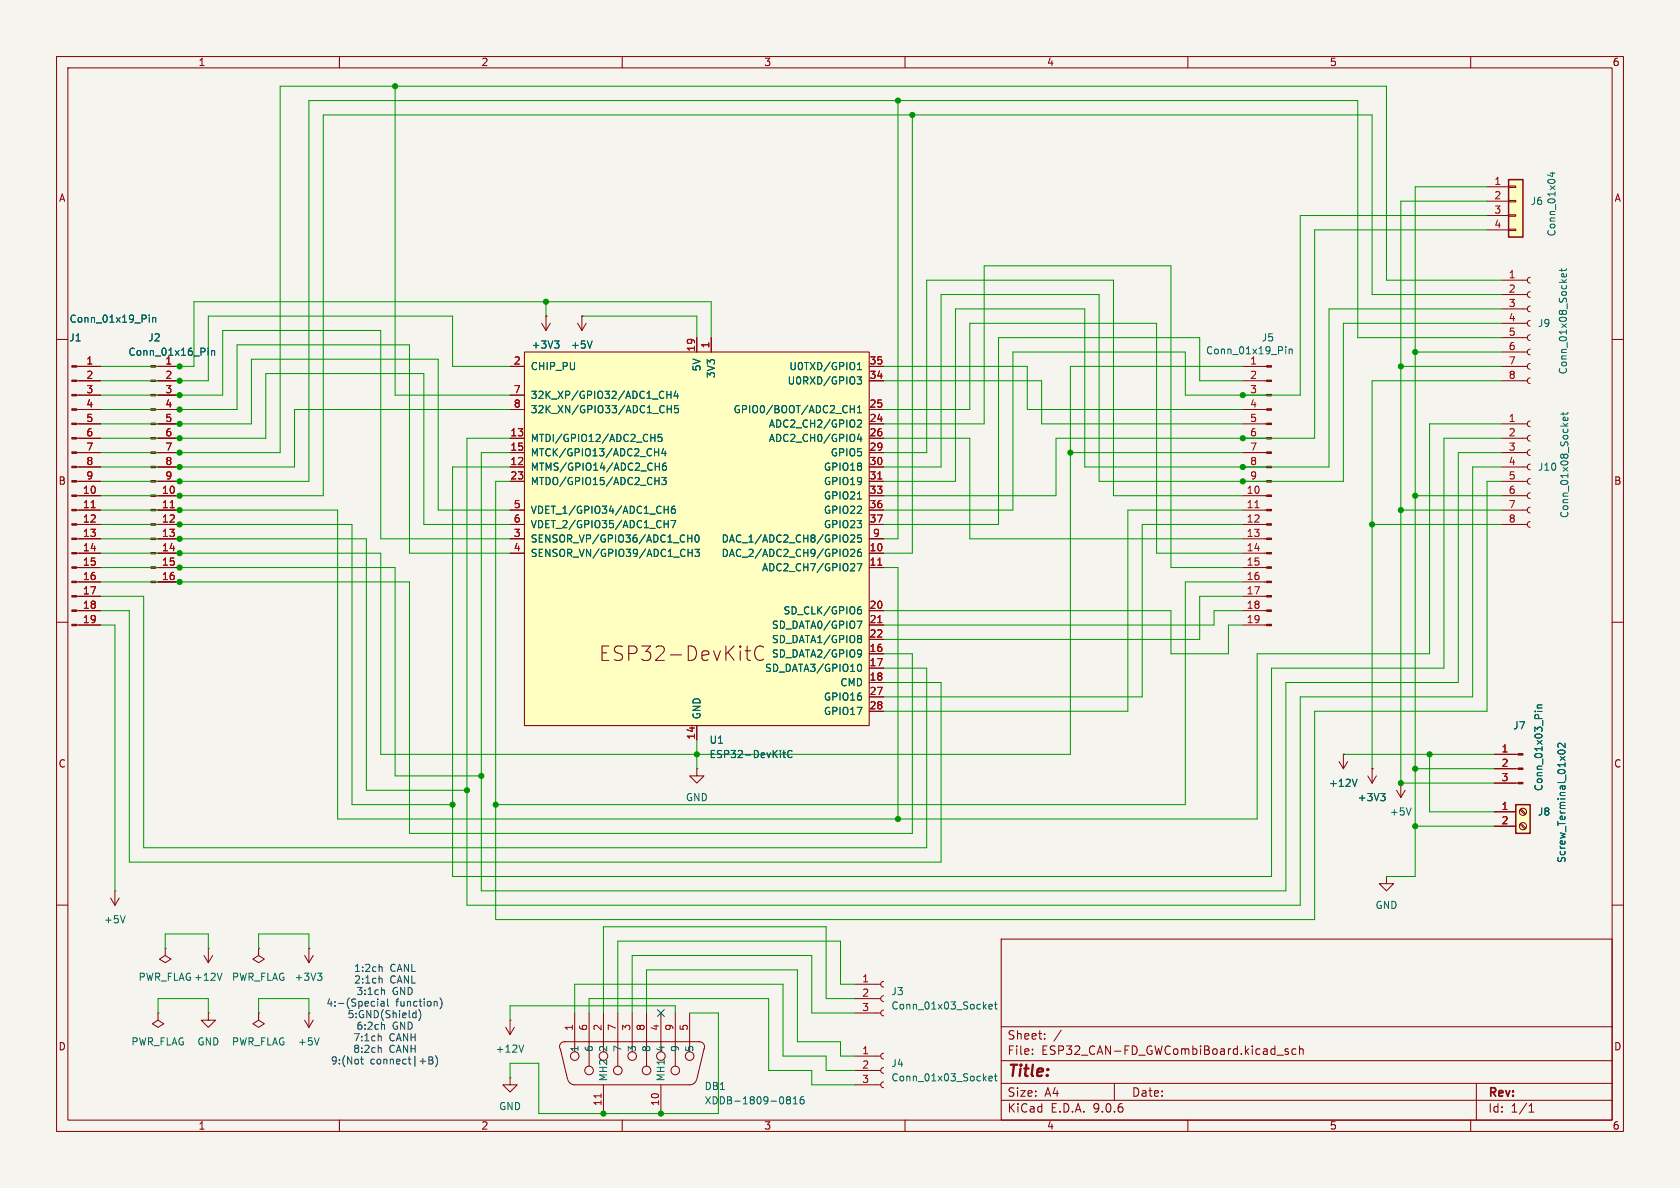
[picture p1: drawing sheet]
<svg xmlns="http://www.w3.org/2000/svg" width="297mm" height="210mm" viewBox="0 0 297 210" stroke-linecap="round" stroke-linejoin="round" font-family="sans-serif">
<path d="M0 0h297v210h-297z" fill="#f5f4ef" stroke="#f5f4ef" stroke-width=".18"/>
<g fill="none" stroke="#840000" stroke-width=".18">
<path d="M10 10h277v190h-277zM12 12h273v186h-273zM60 10v2M110 10v2M160 10v2M210 10v2M260 10v2M10 60h2M285 60h2M10 110h2M285 110h2M246.9 139.7l.7 1.3"/>
<path d="M247.6 138.4h.1M247.6 138.4v2.6M248.4 139.7l-.8 1.3M10 160h2M177 166h108v32h-108zM285 160h2M60 198v2M110 198v2M160 198v2M177 194.5h108M177 191.5h108M177 187.5h108"/>
<path d="M177 181.5h108M182.5 186.3v.1M182.5 185.5v.1M184.7 183.6v.1M184.7 182.8v.1M187.6 182.1l-1.3 2M197 191.5v3M210 198v2M225.7 186.5h1.2M227.7 185.5l-.3-.1-.2 .2v.2l.5 .2v.3h-.5M229.1 185.5l-.4-.1-.3 .3v.4l.1 .2h.6M229.7 185.5l.3-.1 .3 .1 .1 .9"/>
<path d="M229.7 184.9v1.5M260 198v2M261 191.5v6.5M270.3 196.6h.9M270.3 195.5l.4-.4v1.5"/>
</g>
<path d="M249.5 142.8l-.5 1.3" fill="none" stroke="#006464" stroke-width=".18"/>
<path d="M92.7 62.2h61v66.1h-61z" fill="#ffffc2"/>
<g fill="none" stroke="#840000" stroke-width=".18">
<path d="M123.2 59.7v2.5M125.7 59.7v2.5M90.2 64.8h2.5M90.2 69.9h2.5M90.2 72.4h2.5M90.2 77.5h2.5M92.7 62.2h61v66.1h-61zM153.7 64.8h2.5M153.7 72.4h2.5M153.7 77.5h2.5M153.7 67.3h2.5M153.7 74.9h2.5"/>
<path d="M90.2 80h2.5M90.2 82.6h2.5M90.2 85.1h2.5M90.2 90.2h2.5M90.2 92.7h2.5M90.2 95.3h2.5M90.2 97.8h2.5M153.7 80h2.5M153.7 82.6h2.5M153.7 85.1h2.5M153.7 90.2h2.5M153.7 92.7h2.5"/>
<path d="M153.7 95.3h2.5M153.7 97.8h2.5M153.7 87.6h2.5M131.7 115h1M132.1 116.4l.1 .2 .5 .1M135 114.4a.95 .95 0 0 0-1.1-.1 .95 .95 0 0 0-.5 1 1.08 1.08 0 0 0 .3 1.1 1.08 1.08 0 0 0 1.2 .2l.1-.1M153.7 100.3h2.5M153.7 108h2.5M153.7 110.5h2.5M153.7 113h2.5M153.7 115.6h2.5M153.7 118.1h2.5"/>
<path d="M123.2 128.3v2.5M153.7 120.7h2.5M153.7 123.2h2.5M153.7 125.7h2.5M264.2 133.4h4.2M264.2 135.9h4.2M264.2 138.4h4.2M53.8 168.9l.8 1.3M54.6 179.1h.1M54.6 167.6h.1M54.6 167.6v2.6M54.6 179.1v2.5"/>
<path d="M55.4 168.9l-.8 1.3M53.8 180.3l.8 1.3M55.4 180.3l-.8 1.3M90.2 190.5v1.3h1.2l-1.2 1.2-1.3-1.2h1.3M90.2 190.5h.1"/>
</g>
<g fill="none" stroke="#006464" stroke-width=".18">
<path d="M115.1 77.4h.7M115.7 79.9h.7M115.8 76.8v1.2M116.4 79.3v1.3M117 76.8h-.6l-.1 .6 .2-.1h.4l.1 .2v.4l-.2 .1-.5-.1M117.3 79.3l-.3 .9h.8M117.6 79.7v.9M117.9 69.2v1.2M117.9 69.8h.7M118 71.7v1.3M118 72.3h.7M118.6 69.2v1.2"/>
<path d="M118.7 71.7v1.3M119.5 69.1l-.3 .9h.8M119.8 69.6v.8M119.9 71.7h-.6l-.1 .6 .2-.1h.4l.2 .2-.1 .4-.2 .2-.5-.2M150.3 72.3h.7M151 71.7v1.3M151.5 66.6h.8l-.4 .5 .4 .1v.6l-.2 .1-.5-.1M151.6 73h.7M151.6 65.3h.7M151.6 64.4l.3-.3v1.2M151.6 72.1l.3-.4v1.3M151.6 74.4l.5-.2 .2 .4-.8 .9h.8"/>
<path d="M151.9 76.7l-.3 .9h.8M152.2 77.2v.8M115.8 85h.7M115.8 82.5h.8M116.5 84.4v1.3M116.6 81.9v1.2M117 84.4h.8l-.4 .5 .3 .1v.5l-.2 .2-.5-.2M117.4 90.1h.7M117.4 92.6h.7M117.7 81.9h-.3a.86 .86 0 0 0 0 1.2l.4-.1v-.4l-.2-.3-.4 .1-.1 .2M118.1 89.5v1.2M118.1 92v1.3"/>
<path d="M118.6 92h.9l-.6 1.3M119.3 89.5h-.4a.86 .86 0 0 0 0 1.2l.4-.1 .1-.4-.2-.2h-.3l-.2 .2M121.6 95.2h.7M121.6 97.7h.8M122.3 94.6v1.2M122.4 97.1v1.3M122.9 97.1h.7l-.4 .5 .4 .1v.5l-.2 .2-.5-.2M123 94.6h.2a.68 .68 0 0 1 .4 .6 .68 .68 0 0 1-.4 .6 .84 .84 0 0 1-.2-1.2zM150.4 94.7l.5-.1 .2 .3-.8 .9h.8M150.4 97.2l.5-.1 .2 .4-.8 .9h.8M151.5 99.6h.9l-.6 1.3M151.6 88.2h.7"/>
<path d="M152.2 97.1l-.4 .1a.86 .86 0 0 0 0 1.2l.5-.2v-.4l-.2-.2h-.4l-.1 .2M152.3 94.6h-.7v.6l.2-.2 .4 .1 .1 .2v.4l-.2 .1-.5-.1M151.5 109.8h.9l-.6 1.3M151.7 107.8l.4-.1 .2 .3-.1 .5h-.5M151.7 117.5l.2-.1a.68 .68 0 0 1 .4 .7 .68 .68 0 0 1-.4 .6l-.2-.1M151.8 112.3h.3l.2 .3-.2 .3M151.8 114.9l.5 .1a.84 .84 0 0 1-.4 1.1M151.8 112.9h.3M152.1 112.9l.2 .2v.3l-.1 .1-.4 .1M152.2 107.3h-.4l-.2 .3M152.3 115.4l-.2 .3h-.3M138.4 133.1h.5"/>
<path d="M138.6 132.7v1l.3 .2M140 132.8a.6 .6 0 0 0-.8 .4 .6 .6 0 0 0 .6 .7l.2-.1M271.3 125.8h.2M271.8 125.8h.8M271.8 125.2h.8M272.6 124.6l-.8 .1v.3l.1 .2M56.1 172h.8l-.4 .5M56.7 172.5l.2 .3v.3l-.2 .2M56.4 183.5l-.4 1.2"/>
</g>
<path d="M155.2 84.7h.7M155.2 99.9h.7M155.2 110.1h.7" fill="none" stroke="#a90000" stroke-width=".18"/>
<g fill="#840000" stroke="#840000" stroke-width=".18">
<path d="M268.4 133.2h.8v.3h-.8z"/>
<path d="M268.4 135.8h.8v.2h-.8z"/>
<path d="M268.4 138.3h.8v.3h-.8z"/>
</g>
<path d="M268 142.2h2.5v5.1h-2.5z" fill="#ffffc2"/>
<path d="M268 142.2h2.5v5.1h-2.5z" fill="none" stroke="#840000" stroke-width=".25"/>
<g fill="none" stroke="#840000" stroke-width=".18">
<path d="M95.8 57.2l.7 1.2M96.5 55.9h.1M96.5 55.9v2.5M97.3 57.2l-.8 1.2M102.1 57.2l.8 1.2M102.9 55.9h.1M102.9 55.9v2.5M103.6 57.2l-.7 1.2M13.6 64.8h4.2M13.6 67.3h4.2M13.6 69.9h4.2M13.6 72.4h4.2"/>
<path d="M13.6 74.9h4.2M13.6 77.5h4.2M27.5 64.8h4.2M27.5 67.3h4.2M27.5 69.9h4.2M27.5 72.4h4.2M27.5 74.9h4.2M27.5 77.5h4.2M219.7 64.8h4.2M219.7 67.3h4.2M219.7 69.9h4.2M219.7 72.4h4.2"/>
<path d="M219.7 74.9h4.2M219.7 77.5h4.2M13.6 80h4.2M13.6 82.6h4.2M13.6 85.1h4.2M13.6 87.6h4.2M13.6 90.2h4.2M13.6 92.7h4.2M13.6 95.3h4.2M13.6 97.8h4.2M27.5 80h4.2M27.5 82.6h4.2"/>
<path d="M27.5 85.1h4.2M27.5 87.6h4.2M27.5 90.2h4.2M27.5 92.7h4.2M27.5 95.3h4.2M27.5 97.8h4.2M219.7 80h4.2M219.7 82.6h4.2M219.7 85.1h4.2M219.7 87.6h4.2M219.7 90.2h4.2M219.7 92.7h4.2"/>
<path d="M219.7 95.3h4.2M219.7 97.8h4.2M13.6 100.3h4.2M13.6 102.9h4.2M13.6 105.4h4.2M13.6 108h4.2M13.6 110.5h4.2M27.5 100.3h4.2M27.5 102.9h4.2M219.7 100.3h4.2M219.7 102.9h4.2M219.7 105.4h4.2"/>
<path d="M219.7 108h4.2M219.7 110.5h4.2M123.2 135.9v1.3h1.3l-1.3 1.2-1.3-1.2h1.3M123.2 135.9h.1M236.7 134.6l.8 1.3M237.5 133.4h.1M237.5 133.4v2.5M238.3 134.6l-.8 1.3M241.8 137.2l.8 1.2M242.6 135.9h.1M242.6 135.9v2.5M243.3 137.2l-.7 1.2"/>
<path d="M19.6 158.8l.7 1.2M20.3 157.5h.1M20.3 157.5v2.5M21.1 158.8l-.8 1.2M245.1 154.9v1.3h1.3l-1.3 1.3-1.3-1.3h1.3M245.1 154.9h.1M264.2 143.5h3.8M264.2 146.1h3.8M268.7 143.2l.9 .8M268.7 145.7l.9 .9M268.9 143l.8 .8M268.9 145.5l.8 .9"/>
<path d="M27.9 179.1v1.2l-1 .7 1 .6 1.1-.6-1.1-.7M27.9 179.1h.1M29.2 167.6v1.3l-1 .6 1 .7 1-.7-1-.6M29.2 167.6h.1M36.1 168.9l.7 1.3M36.8 179.1v1.2h1.3l-1.3 1.3-1.2-1.3h1.2M36.8 179.1h.1M36.8 167.6h.1M36.8 167.6v2.6M37.6 168.9l-.8 1.3M45.7 179.1v1.2l-1 .7 1 .6 1-.6-1-.7M45.7 179.1h.1"/>
<path d="M45.7 167.6v1.3l-1 .6 1 .7 1-.7-1-.6M45.7 167.6h.1M101.6 179.1v6.8M104.1 179.1v9.4M106.7 179.1v6.8M109.2 179.1v9.4M111.8 179.1v6.8M114.3 179.1v9.4M116.8 179.1v6.8M119.4 179.1v9.4M121.9 179.1v6.8M151.1 174h4.6"/>
<path d="M151.1 176.5h4.6M151.1 179.1h4.6M156.2 173.5l-.3 .1-.2 .4 .2 .3 .3 .2M156.2 176l-.3 .2-.2 .3 .2 .4 .3 .1M156.2 178.6l-.3 .1-.2 .4 .2 .3 .3 .2M89.4 181.6l.8 1.3M90.2 180.3h.1M90.2 180.3v2.6M90.9 181.6l-.7 1.3M99.1 185.4l1.2 5.4M99.8 184.2h23.9M99.9 184.2a.86 .86 0 0 0-.9 .4 .86 .86 0 0 0 .1 .9"/>
<path d="M106.7 191.8v5.1M116.8 191.8v5.1M123.1 190.8a1.26 1.26 0 0 1-1.2 1h-20.4l-.7-.3-.4-.6M123.6 184.2a.9 .9 0 0 1 .8 .4 .9 .9 0 0 1 0 .9M124.5 185.4l-1.3 5.4M151.1 186.7h4.6M151.1 189.2h4.6M151.1 191.8h4.6M156.2 186.2l-.3 .1-.2 .4 .2 .3 .3 .2M156.2 188.7l-.3 .2-.2 .3 .2 .4 .3 .1M156.2 191.3l-.3 .1-.2 .4 .2 .3 .3 .2"/>
<circle cx="269.2" cy="146" r=".63"/>
<circle cx="269.2" cy="143.5" r=".63"/>
<circle cx="101.6" cy="186.7" r=".76"/>
<circle cx="104.1" cy="189.2" r=".76"/>
<circle cx="106.7" cy="186.7" r=".76"/>
<circle cx="109.2" cy="189.2" r=".76"/>
<circle cx="111.8" cy="186.7" r=".76"/>
<circle cx="114.3" cy="189.2" r=".76"/>
<circle cx="116.8" cy="186.7" r=".76"/>
<circle cx="119.4" cy="189.2" r=".76"/>
<circle cx="121.9" cy="186.7" r=".76"/>
</g>
<g fill="none" stroke="#006464" stroke-width=".18">
<path d="M26.4 55.7v.1M26.4 56.1v.9M27 56.1v.9M27 56.2l.2-.1 .3 .1v.8M36.8 61.5v.2M36.8 62v.8M37.4 62v.8M37.4 62.1l.2-.1h.3v.8M98 60.3h.8l-.4 .5M98.6 60.8l.2 .2v.3l-.2 .2M104.7 60.3l-.4 1.2M227.3 61.3v.1"/>
<path d="M227.3 61.7v.9M227.9 61.7v.9M227.9 61.8l.2-.1 .3 .1v.8M239.9 137.7l-.4 1.3M275.5 132.8a.75 .75 0 0 1 1.2 .2 .72 .72 0 0 1-1.3-.1zM276.7 131.4v.8l-.9-.8-.4 .2 .1 .5M244.1 140.3h.8l-.5 .5M244.6 140.8l.3 .2v.3l-.3 .2M22.1 161.9l-.4 1.2M39.2 172l-.4 1.3M174.8 178l.6-.2v-.2l-.4-.1-.2 .2 .1 .6h.5M175.8 177.5h.5"/>
<path d="M176 177.1v1.1l.3 .2M92.6 184.7l-.4 1.3M139.3 194.4l-.3-.2 .3-.3h.2l.3 .2-.3 .3M139.3 194.4l-.3 .3 .1 .3 .2 .1h.3l.2-.2v-.2l-.3-.3M139.3 194.4h.2M140.2 195.1h.8M140.2 194.2l.4-.3v1.2M142 193.9h-.3a.86 .86 0 0 0 0 1.2l.4-.1 .1-.4-.3-.2h-.3l-.2 .2M174.8 190.7l.6-.2v-.2l-.4-.1-.2 .2 .1 .6h.5M175.8 190.2h.5M176 189.8v1.1l.3 .2"/>
</g>
<path d="M16.1 89.8h.7M30.1 89.8h.7M221.9 89.8h.7M106.3 193.3v.8" fill="none" stroke="#a90000" stroke-width=".18"/>
<g fill="#840000" stroke="#840000" stroke-width=".18">
<path d="M26.7 64.6h.8v.3h-.8z"/>
<path d="M26.7 67.2h.8v.2h-.8z"/>
<path d="M26.7 69.7h.8v.3h-.8z"/>
<path d="M26.7 72.3h.8v.2h-.8z"/>
<path d="M26.7 74.8h.8v.3h-.8z"/>
<path d="M26.7 77.3h.8v.3h-.8z"/>
<path d="M26.7 79.9h.8v.2h-.8z"/>
<path d="M26.7 82.4h.8v.3h-.8z"/>
<path d="M26.7 85h.8v.2h-.8z"/>
<path d="M26.7 87.5h.8v.3h-.8z"/>
<path d="M26.7 90h.8v.3h-.8z"/>
<path d="M26.7 92.6h.8v.2h-.8z"/>
<path d="M26.7 95.1h.8v.3h-.8z"/>
<path d="M26.7 97.7h.8v.2h-.8z"/>
<path d="M26.7 100.2h.8v.3h-.8z"/>
<path d="M26.7 102.7h.8v.3h-.8z"/>
<path d="M12.7 64.6h.9v.3h-.9z"/>
<path d="M12.7 67.2h.9v.2h-.9z"/>
<path d="M12.7 69.7h.9v.3h-.9z"/>
<path d="M12.7 72.3h.9v.2h-.9z"/>
<path d="M12.7 74.8h.9v.3h-.9z"/>
<path d="M12.7 77.3h.9v.3h-.9z"/>
<path d="M12.7 79.9h.9v.2h-.9z"/>
<path d="M12.7 82.4h.9v.3h-.9z"/>
<path d="M12.7 85h.9v.2h-.9z"/>
<path d="M12.7 87.5h.9v.3h-.9z"/>
<path d="M12.7 90h.9v.3h-.9z"/>
<path d="M12.7 92.6h.9v.2h-.9z"/>
<path d="M12.7 95.1h.9v.3h-.9z"/>
<path d="M12.7 97.7h.9v.2h-.9z"/>
<path d="M12.7 100.2h.9v.3h-.9z"/>
<path d="M12.7 102.7h.9v.3h-.9z"/>
<path d="M12.7 105.3h.9v.2h-.9z"/>
<path d="M12.7 107.8h.9v.3h-.9z"/>
<path d="M12.7 110.4h.9v.2h-.9z"/>
<path d="M223.9 64.6h.9v.3h-.9z"/>
<path d="M223.9 67.2h.9v.2h-.9z"/>
<path d="M223.9 69.7h.9v.3h-.9z"/>
<path d="M223.9 72.3h.9v.2h-.9z"/>
<path d="M223.9 74.8h.9v.3h-.9z"/>
<path d="M223.9 77.3h.9v.3h-.9z"/>
<path d="M223.9 79.9h.9v.2h-.9z"/>
<path d="M223.9 82.4h.9v.3h-.9z"/>
<path d="M223.9 85h.9v.2h-.9z"/>
<path d="M223.9 87.5h.9v.3h-.9z"/>
<path d="M223.9 90h.9v.3h-.9z"/>
<path d="M223.9 92.6h.9v.2h-.9z"/>
<path d="M223.9 95.1h.9v.3h-.9z"/>
<path d="M223.9 97.7h.9v.2h-.9z"/>
<path d="M223.9 100.2h.9v.3h-.9z"/>
<path d="M223.9 102.7h.9v.3h-.9z"/>
<path d="M223.9 105.3h.9v.2h-.9z"/>
<path d="M223.9 107.8h.9v.3h-.9z"/>
<path d="M223.9 110.4h.9v.2h-.9z"/>
</g>
<path d="M266.7 31.8h2.5v10.1h-2.5z" fill="#ffffc2"/>
<path d="M266.7 31.8h2.5v10.1h-2.5z" fill="none" stroke="#840000" stroke-width=".25"/>
<g fill="none" stroke="#840000" stroke-width=".18">
<path d="M262.9 33h3.8M262.9 35.6h3.8M262.9 38.1h3.8M266.7 32.9h1.3v.2h-1.3zM266.7 35.4h1.3v.3h-1.3zM266.7 38h1.3v.2h-1.3zM96.5 55.9h.1M102.9 55.9h.1M123.2 59.7v2.5M125.7 59.7v2.5M262.9 40.6h3.8M265.4 49.5h4.6"/>
<path d="M265.4 52.1h4.6M265.4 54.6h4.6M265.4 57.2h4.6M265.4 59.7h4.6M266.7 40.5h1.3v.3h-1.3zM270.5 49l-.3 .2-.2 .3 .2 .4 .3 .1M270.5 51.6l-.3 .1-.2 .4 .2 .3 .3 .2M270.5 54.1l-.3 .2-.2 .3 .2 .4 .3 .1M270.5 56.6l-.3 .2-.2 .4 .2 .3 .3 .2M270.5 59.2l-.3 .1-.2 .4 .2 .3 .3 .2M14 64.8h3.8M14 67.3h3.8"/>
<path d="M14 74.9h3.8M14 77.5h3.8M14 69.9h3.8M14 72.4h3.8M27.9 64.8h3.8M27.9 67.3h3.8M27.9 74.9h3.8M27.9 77.5h3.8M27.9 69.9h3.8M27.9 72.4h3.8M90.2 64.8h2.5M90.2 77.5h2.5"/>
<path d="M90.2 69.9h2.5M90.2 72.4h2.5M153.7 64.8h2.5M153.7 67.3h2.5M153.7 74.9h2.5M153.7 77.5h2.5M153.7 72.4h2.5M265.4 62.2h4.6M265.4 64.8h4.6M265.4 67.3h4.6M265.4 74.9h4.6M265.4 77.5h4.6"/>
<path d="M270.5 61.7l-.3 .2-.2 .3 .2 .4 .3 .1M270.5 64.3l-.3 .1-.2 .4 .2 .3 .3 .2M270.5 66.8l-.3 .2-.2 .3 .2 .4 .3 .1M270.5 74.4l-.3 .2-.2 .3 .2 .4 .3 .1M270.5 77l-.3 .1-.2 .4 .2 .3 .3 .2M270.5 79.5l-.3 .2-.2 .3 .2 .4 .3 .1M14 80h3.8M14 82.6h3.8M14 85.1h3.8M14 87.6h3.8M14 90.2h3.8M14 92.7h3.8"/>
<path d="M14 95.3h3.8M14 97.8h3.8M27.9 80h3.8M27.9 82.6h3.8M27.9 85.1h3.8M27.9 87.6h3.8M27.9 90.2h3.8M27.9 92.7h3.8M27.9 95.3h3.8M27.9 97.8h3.8M90.2 80h2.5M90.2 82.6h2.5"/>
<path d="M90.2 85.1h2.5M90.2 90.2h2.5M90.2 92.7h2.5M90.2 95.3h2.5M90.2 97.8h2.5M153.7 80h2.5M153.7 82.6h2.5M153.7 85.1h2.5M153.7 87.6h2.5M153.7 90.2h2.5M153.7 92.7h2.5M153.7 95.3h2.5"/>
<path d="M153.7 97.8h2.5M265.4 80h4.6M265.4 82.6h4.6M265.4 85.1h4.6M265.4 87.6h4.6M265.4 90.2h4.6M265.4 92.7h4.6M270.5 82l-.3 .2-.2 .4 .2 .3 .3 .2M270.5 84.6l-.3 .1-.2 .4 .2 .3 .3 .2M270.5 87.1l-.3 .2-.2 .3 .2 .4 .3 .1M270.5 89.7l-.3 .1-.2 .4 .2 .3 .3 .2M270.5 92.2l-.3 .2-.2 .3 .2 .4 .3 .1"/>
<path d="M14 100.3h3.8M14 102.9h3.8M14 105.4h3.8M14 108h3.8M14 110.5h3.8M27.9 100.3h3.8M27.9 102.9h3.8M153.7 100.3h2.5M153.7 108h2.5M153.7 110.5h2.5M153.7 113h2.5M153.7 115.6h2.5"/>
<path d="M153.7 118.1h2.5M123.2 128.3v2.5M153.7 120.7h2.5M153.7 123.2h2.5M153.7 125.7h2.5M237.5 133.4h.1M242.6 135.9h.1M264.2 133.4h3.8M264.2 135.9h3.8M264.2 138.4h3.8M264.2 143.5h3.8M264.2 146.1h3.8"/>
</g>
<g fill="none" stroke="#006464" stroke-width=".18">
<path d="M274.1 30.6h.8M274.5 30.4v.8l-.9-.3M26.4 55.7v.1M26.4 56.1v.9M27 56.1v.9M27 56.2l.2-.1 .3 .1v.8M276.1 47.5v.5M276.9 48.4v.4l-.1 .1h-.7v-.5l.3-.1 .1 .6M276.9 47.5l-.1 .3h-1.1M36.8 61.5v.2M36.8 62v.8M37.4 62v.8"/>
<path d="M37.4 62.1l.2-.1h.3v.8M98 60.3h.8l-.4 .5M98.6 60.8l.2 .2v.3l-.2 .2M104.7 60.3l-.4 1.2M115.1 77.4h.7M115.7 79.9h.7M115.8 76.8v1.2M116.4 79.3v1.3M117 76.8h-.6l-.1 .6 .2-.1h.4l.1 .2v.4l-.2 .1-.5-.1M117.3 79.3l-.3 .9h.8M117.6 79.7v.9M117.9 69.2v1.2"/>
<path d="M117.9 69.8h.7M118 71.7v1.3M118 72.3h.7M118.6 69.2v1.2M118.7 71.7v1.3M119.5 69.1l-.3 .9h.8M119.8 69.6v.8M119.9 71.7h-.6l-.1 .6 .2-.1h.4l.2 .2-.1 .4-.2 .2-.5-.2M150.3 72.3h.7M151 71.7v1.3M151.5 66.6h.8l-.4 .5 .4 .1v.6l-.2 .1-.5-.1M151.6 73h.7"/>
<path d="M151.6 65.3h.7M151.6 64.4l.3-.3v1.2M151.6 72.1l.3-.4v1.3M151.6 74.4l.5-.2 .2 .4-.8 .9h.8M151.9 76.7l-.3 .9h.8M152.2 77.2v.8M276.3 72.9v.5M277.1 73.8l.1 .4-.2 .1h-.6v-.5l.2-.1 .2 .6M277.2 72.9l-.2 .3h-1.1M115.8 85h.7M115.8 82.5h.8M116.5 84.4v1.3"/>
<path d="M116.6 81.9v1.2M117 84.4h.8l-.4 .5 .3 .1v.5l-.2 .2-.5-.2M117.4 90.1h.7M117.4 92.6h.7M117.7 81.9h-.3a.86 .86 0 0 0 0 1.2l.4-.1v-.4l-.2-.3-.4 .1-.1 .2M118.1 89.5v1.2M118.1 92v1.3M118.6 92h.9l-.6 1.3M119.3 89.5h-.4a.86 .86 0 0 0 0 1.2l.4-.1 .1-.4-.2-.2h-.3l-.2 .2M121.6 95.2h.7M121.6 97.7h.8M122.3 94.6v1.2"/>
<path d="M122.4 97.1v1.3M122.9 97.1h.7l-.4 .5 .4 .1v.5l-.2 .2-.5-.2M123 94.6h.2a.68 .68 0 0 1 .4 .6 .68 .68 0 0 1-.4 .6 .84 .84 0 0 1-.2-1.2zM150.4 94.7l.5-.1 .2 .3-.8 .9h.8M150.4 97.2l.5-.1 .2 .4-.8 .9h.8M151.5 99.6h.9l-.6 1.3M151.6 88.2h.7M152.2 97.1l-.4 .1a.86 .86 0 0 0 0 1.2l.5-.2v-.4l-.2-.2h-.4l-.1 .2M152.3 94.6h-.7v.6l.2-.2 .4 .1 .1 .2v.4l-.2 .1-.5-.1M151.5 109.8h.9l-.6 1.3M151.7 107.8l.4-.1 .2 .3-.1 .5h-.5M151.7 117.5l.2-.1a.68 .68 0 0 1 .4 .7 .68 .68 0 0 1-.4 .6l-.2-.1"/>
<path d="M151.8 112.3h.3l.2 .3-.2 .3M151.8 114.9l.5 .1a.84 .84 0 0 1-.4 1.1M151.8 112.9h.3M152.1 112.9l.2 .2v.3l-.1 .1-.4 .1M152.2 107.3h-.4l-.2 .3M152.3 115.4l-.2 .3h-.3M138.4 133.1h.5M138.6 132.7v1l.3 .2M140 132.8a.6 .6 0 0 0-.8 .4 .6 .6 0 0 0 .6 .7l.2-.1M239.9 137.7l-.4 1.3M271.3 125.8h.2M271.8 125.8h.8"/>
<path d="M271.8 125.2h.8M272.6 124.6l-.8 .1v.3l.1 .2M275.5 132.8a.75 .75 0 0 1 1.2 .2 .72 .72 0 0 1-1.3-.1zM276.7 131.4v.8l-.9-.8-.4 .2 .1 .5M244.1 140.3h.8l-.5 .5M244.6 140.8l.3 .2v.3l-.3 .2"/>
</g>
<g fill="none" stroke="#009600" stroke-width=".18">
<path d="M69.8 15.2v54.7h20.4M158.7 17.8v77.5h-2.5M161.3 20.3v77.5h-5.1M262.9 38.1h-33v31.8h-20.4v-7.7h-30.4v28h-22.9M262.9 35.6h-15.3v102.8h16.6M262.9 33h-12.7v121.9h-5.1M96.5 53.3v2.6M102.9 55.9h20.3v3.8M125.7 59.7v-6.4h-91.4v11.5h-16.5M262.9 40.6h-30.5v36.9h-45.7v10.1h-30.5M265.4 57.2h-27.9v27.9h-43.2v-33h-27.9v30.5h-10.2M265.4 49.5h-20.3v-34.3h-195.6v64.8h-31.7"/>
<path d="M265.4 52.1h-22.8v-31.8h-185.5v67.3h-39.3M265.4 59.7h-25.4v-41.9h-185.4v67.3h-36.8M265.4 54.6h-30.5v28h-43.1v-28h-22.9v30.5h-12.7M17.8 77.5h29.2v-11.5h27.9v26.7h15.3M17.8 74.9h26.6v-11.4h33.1v26.7h12.7M17.8 69.9h21.6v-11.5h27.9v36.9h22.9M17.8 72.4h24.1v-11.4h30.5v36.8h17.8M90.2 77.5h-7.7v82.5h147.4v-36.8h30.4v-40.6h5.1M90.2 64.8h-10.2v-8.9h-43.2v11.4h-19M90.2 72.4h-38.1v10.2h-34.3M156.2 72.4h15.2v-15.2h33.1v40.6h15.2M156.2 64.8h25.4v7.6h38.1"/>
<path d="M156.2 74.9h17.8v-27.9h33v53.3h12.7M156.2 67.3h27.9v7.6h35.6M156.2 77.5h15.2v17.8h48.3M219.7 64.8h-30.5v68.6h-121.9v-35.6h-49.5M219.7 67.3h-7.6v-7.6h-35.6v33h-20.3M247.6 64.8h17.8M250.2 62.2h15.2M265.4 77.5h-10.1v40.6h-30.5v36.8h-144.8v-72.3h10.2M265.4 67.3h-22.8v68.6M265.4 74.9h-12.7v40.7h-30.5v29.2h-162.5v-54.6h-41.9M17.8 95.3h47v44.4h17.7M17.8 92.7h44.4v49.5h17.8"/>
<path d="M90.2 80h-5.1v77.5h142.2v-36.8h30.5v-40.7h7.6M90.2 85.1h-2.6v77.5h144.8v-36.9h30.5v-40.6h2.5M156.2 80h7.6v-30.5h33v38.1h22.9M189.2 80h30.5M219.7 92.7h-17.8v30.5h-45.7M219.7 90.2h-20.3v35.5h-43.2M242.6 92.7h22.8M247.6 90.2h17.8M250.2 87.6h15.2M17.8 108h5.1v44.4h143.5v-31.7h-10.2M17.8 105.4h7.6v44.5h138.4v-31.8h-7.6M17.8 102.9h54.6v44.4h88.9v-31.7h-5.1"/>
<path d="M17.8 110.5h2.5v47M17.8 100.3h52v36.9h15.3M156.2 100.3h2.5v44.5M156.2 108h50.8v7.6h10.2v-5.1h2.5M219.7 102.9h-10.2v39.3h-121.9M219.7 105.4h-7.6v7.6h-55.9M219.7 108h-5.1v2.5h-58.4M123.2 130.8v5.1M237.5 133.4h26.7M250.2 135.9h14M252.7 133.4v10.1h11.5M250.2 146.1h14"/>
<path d="M27.9 179.1v-2.6h8.9v2.6M29.2 167.6v-2.5h7.6v2.5M45.7 179.1v-2.6h8.9v2.6M45.7 167.6v-2.5h8.9v2.5M101.6 179.1v-5.1h36.8v12.7h7.6v2.5h5.1M104.1 179.1v-2.6h31.8v12.7h7.6v2.6h7.6M111.8 179.1v-10.2h31.7v10.2h7.6M114.3 179.1v-7.6h26.7v12.7h7.6v2.5h2.5M119.4 179.1v-1.3h-29.2v2.5M121.9 179.1h5.1v17.8h-31.8v-8.9h-5v2.5M151.1 176.5h-5.1v-12.7h-39.3v15.3M151.1 174h-2.5v-7.6h-39.4v12.7"/>
</g>
<path d="M116.2 178.5l1.2 1.2M117.4 178.5l-1.2 1.2" fill="none" stroke="#000084" stroke-width=".18"/>
<g fill="none" stroke="#0000c2" stroke-width=".18">
<path d="M66.8 177v.9M67.2 170.9l.4 .2v.6M67.2 172.9l.4 .2v.7M67.4 177.1h.5v.8M67.6 175l.4 .2v.6M67.9 177.3l-.4 .1-.2 .2 .2 .3 .4-.1M68.5 176.6v1.1l.2 .2M73.5 178.6v1.3M73.5 179.8l-.3 .1M74.3 179v.8l-.3 .6M77.2 177.1l.1 .8M77.8 176.4a1.46 1.46 0 0 1 0 1.9"/>
<path d="M63.7 187.2h.5M63.9 186.8v1.1l.3 .2M67 183.2l.4 .1v.7M67 185.2l.4 .2v.6M67.9 181.2l.1 .8M75.8 186.8h.5l.2 .3-.2 .3 .2 .1 .1 .3-.3 .3h-.5zM75.8 187.4h.5M77 186.6a1.46 1.46 0 0 1 0 2"/>
</g>
<path d="M16.1 89.8h.7M30.1 89.8h.7M155.2 84.7h.7M155.2 99.9h.7M155.2 110.1h.7" fill="none" stroke="#a90000" stroke-width=".18"/>
<g fill="#009600" stroke="#009600" stroke-width=".18">
<circle cx="250.2" cy="135.9" r=".46"/>
<circle cx="247.6" cy="138.4" r=".46"/>
<circle cx="252.7" cy="133.4" r=".46"/>
<circle cx="250.2" cy="146.1" r=".46"/>
<circle cx="161.3" cy="20.3" r=".46"/>
<circle cx="158.7" cy="17.8" r=".46"/>
<circle cx="189.2" cy="80" r=".46"/>
<circle cx="219.7" cy="77.5" r=".46"/>
<circle cx="219.7" cy="69.9" r=".46"/>
<circle cx="219.7" cy="85.1" r=".46"/>
<circle cx="219.7" cy="82.6" r=".46"/>
<circle cx="250.2" cy="87.6" r=".46"/>
<circle cx="250.2" cy="62.2" r=".46"/>
<circle cx="247.6" cy="64.8" r=".46"/>
<circle cx="242.6" cy="92.7" r=".46"/>
<circle cx="247.6" cy="90.2" r=".46"/>
<circle cx="85.1" cy="137.2" r=".46"/>
<circle cx="96.5" cy="53.3" r=".46"/>
<circle cx="123.2" cy="133.4" r=".46"/>
<circle cx="158.7" cy="144.8" r=".46"/>
<circle cx="31.7" cy="64.8" r=".46"/>
<circle cx="31.7" cy="72.4" r=".46"/>
<circle cx="31.7" cy="69.9" r=".46"/>
<circle cx="31.7" cy="67.3" r=".46"/>
<circle cx="31.7" cy="77.5" r=".46"/>
<circle cx="31.7" cy="85.1" r=".46"/>
<circle cx="31.7" cy="74.9" r=".46"/>
<circle cx="116.8" cy="196.9" r=".46"/>
<circle cx="31.7" cy="87.6" r=".46"/>
<circle cx="31.7" cy="95.3" r=".46"/>
<circle cx="31.7" cy="90.2" r=".46"/>
<circle cx="31.7" cy="92.7" r=".46"/>
<circle cx="31.7" cy="97.8" r=".46"/>
<circle cx="31.7" cy="102.9" r=".46"/>
<circle cx="31.7" cy="100.3" r=".46"/>
<circle cx="80" cy="142.2" r=".46"/>
<circle cx="82.5" cy="139.7" r=".46"/>
<circle cx="87.6" cy="142.2" r=".46"/>
<circle cx="106.7" cy="196.9" r=".46"/>
<circle cx="69.8" cy="15.2" r=".46"/>
<circle cx="31.7" cy="82.6" r=".46"/>
<circle cx="31.7" cy="80" r=".46"/>
</g>
<text font-size="3.5" fill="#840000" x="105.9" y="117.1">ESP32-DevKitC</text>
<text font-size="2.8" fill="#840000" x="178" y="190.9">Title:</text>
<g font-size="2.1" fill="#840000">
<text x="178" y="184">Sheet:</text>
<text x="178" y="186.7">File:</text>
<text x="184.1" y="186.7">ESP32_CAN-FD_GWCombiBoard.kicad_sch</text>
<text x="178" y="196.9">KiCad</text>
<text x="178" y="194.1">Size:</text>
<text x="184.7" y="194.1">A4</text>
<text x="185.7" y="196.9">E.D.A.</text>
<text x="193.3" y="196.9">9.0.6</text>
<text x="200" y="194.1">Date:</text>
<text x="263" y="194.3">Rev:</text>
<text x="263" y="196.9">Id:</text>
<text x="267.1" y="196.9">1/1</text>
</g>
<g font-size="1.8" fill="#840000">
<text x="35" y="11.9">1</text>
<text x="85" y="11.9">2</text>
<text x="135" y="11.9">3</text>
<text x="185" y="11.9">4</text>
<text x="235" y="11.9">5</text>
<text x="285" y="11.9">6</text>
<text x="10.3" y="35.9">A</text>
<text x="285.3" y="35.9">A</text>
<text x="10.3" y="85.9">B</text>
<text x="285.3" y="85.9">B</text>
<text x="10.3" y="135.9">C</text>
<text x="285.3" y="135.9">C</text>
<text x="10.3" y="185.9">D</text>
<text x="285.3" y="185.9">D</text>
<text x="35" y="199.9">1</text>
<text x="85" y="199.9">2</text>
<text x="135" y="199.9">3</text>
<text x="185" y="199.9">4</text>
<text x="235" y="199.9">5</text>
<text x="285" y="199.9">6</text>
</g>
<g font-size="1.8" fill="#a90000">
<text x="264.1" y="32.8">1</text>
<text x="264.1" y="35.3">2</text>
<text x="264.1" y="37.8">3</text>
<text x="264.1" y="40.4">4</text>
<text x="266.6" y="49.3">1</text>
<text x="266.6" y="51.8">2</text>
<text x="266.6" y="54.4">3</text>
<text x="266.6" y="56.9">4</text>
<text x="266.6" y="59.4">5</text>
<text x="15.2" y="64.5">1</text>
<text x="29.1" y="64.5">1</text>
<text x="90.7" y="64.5">2</text>
<text x="122.9" y="62.3" transform="rotate(-90 122.9 62.3)">19</text>
<text x="125.5" y="61.7" transform="rotate(-90 125.5 61.7)">1</text>
<text x="153.6" y="64.5">35</text>
<text x="220.9" y="64.5">1</text>
<text x="266.6" y="62">6</text>
<text x="266.6" y="64.5">7</text>
<text x="15.2" y="67.1">2</text>
<text x="15.2" y="69.6">3</text>
<text x="29.1" y="67.1">2</text>
<text x="29.1" y="69.6">3</text>
<text x="90.7" y="69.6">7</text>
<text x="153.6" y="67.1">34</text>
<text x="220.9" y="67.1">2</text>
<text x="220.9" y="69.6">3</text>
<text x="266.6" y="67.1">8</text>
<text x="15.2" y="72.1">4</text>
<text x="15.2" y="74.7">5</text>
<text x="15.2" y="77.2">6</text>
<text x="29.1" y="72.1">4</text>
<text x="29.1" y="74.7">5</text>
<text x="29.1" y="77.2">6</text>
<text x="90.1" y="77.2">13</text>
<text x="90.7" y="72.1">8</text>
<text x="153.6" y="72.1">25</text>
<text x="153.6" y="74.7">24</text>
<text x="153.6" y="77.2">26</text>
<text x="220.9" y="72.1">4</text>
<text x="220.9" y="74.7">5</text>
<text x="220.9" y="77.2">6</text>
<text x="266.6" y="74.7">1</text>
<text x="266.6" y="77.2">2</text>
<text x="15.2" y="79.8">7</text>
<text x="15.2" y="82.3">8</text>
<text x="29.1" y="79.8">7</text>
<text x="29.1" y="82.3">8</text>
<text x="90.1" y="79.8">15</text>
<text x="90.1" y="82.3">12</text>
<text x="153.6" y="79.8">29</text>
<text x="153.6" y="82.3">30</text>
<text x="220.9" y="79.8">7</text>
<text x="220.9" y="82.3">8</text>
<text x="266.6" y="79.8">3</text>
<text x="266.6" y="82.3">4</text>
<text x="14.6" y="87.4">10</text>
<text x="14.6" y="89.9">11</text>
<text x="15.2" y="84.8">9</text>
<text x="28.5" y="87.4">10</text>
<text x="28.5" y="89.9">11</text>
<text x="29.1" y="84.8">9</text>
<text x="90.1" y="84.8">23</text>
<text x="90.7" y="89.9">5</text>
<text x="153.6" y="84.8">31</text>
<text x="153.6" y="87.4">33</text>
<text x="153.6" y="89.9">36</text>
<text x="220.3" y="87.4">10</text>
<text x="220.3" y="89.9">11</text>
<text x="220.9" y="84.8">9</text>
<text x="266.6" y="84.8">5</text>
<text x="266.6" y="87.4">6</text>
<text x="266.6" y="89.9">7</text>
<text x="14.6" y="92.5">12</text>
<text x="14.6" y="95">13</text>
<text x="28.5" y="92.5">12</text>
<text x="28.5" y="95">13</text>
<text x="90.7" y="92.5">6</text>
<text x="90.7" y="95">3</text>
<text x="153.6" y="92.5">37</text>
<text x="154.2" y="95">9</text>
<text x="220.3" y="92.5">12</text>
<text x="220.3" y="95">13</text>
<text x="266.6" y="92.5">8</text>
<text x="14.6" y="97.5">14</text>
<text x="14.6" y="100.1">15</text>
<text x="28.5" y="97.5">14</text>
<text x="28.5" y="100.1">15</text>
<text x="90.7" y="97.5">4</text>
<text x="153.6" y="97.5">10</text>
<text x="153.6" y="100.1">11</text>
<text x="220.3" y="97.5">14</text>
<text x="220.3" y="100.1">15</text>
<text x="14.6" y="102.6">16</text>
<text x="14.6" y="105.2">17</text>
<text x="14.6" y="107.7">18</text>
<text x="28.5" y="102.6">16</text>
<text x="153.6" y="107.7">20</text>
<text x="220.3" y="102.6">16</text>
<text x="220.3" y="105.2">17</text>
<text x="220.3" y="107.7">18</text>
<text x="14.6" y="110.2">19</text>
<text x="153.6" y="110.2">21</text>
<text x="153.6" y="112.8">22</text>
<text x="220.3" y="110.2">19</text>
<text x="153.6" y="115.3">16</text>
<text x="153.6" y="117.9">17</text>
<text x="153.6" y="120.4">18</text>
<text x="153.6" y="122.9">27</text>
<text x="153.6" y="125.5">28</text>
<text x="122.9" y="130.9" transform="rotate(-90 122.9 130.9)">14</text>
<text x="265.4" y="133.1">1</text>
<text x="265.4" y="135.6">2</text>
<text x="265.4" y="138.2">3</text>
<text x="265.4" y="143.3">1</text>
<text x="265.4" y="145.8">2</text>
<text x="152.3" y="173.7">1</text>
<text x="152.3" y="176.3">2</text>
<text x="152.3" y="178.8">3</text>
<text x="101.3" y="182.3" transform="rotate(-90 101.3 182.3)">1</text>
<text x="103.9" y="182.3" transform="rotate(-90 103.9 182.3)">6</text>
<text x="106.4" y="182.3" transform="rotate(-90 106.4 182.3)">2</text>
<text x="109" y="182.3" transform="rotate(-90 109 182.3)">7</text>
<text x="111.5" y="182.3" transform="rotate(-90 111.5 182.3)">3</text>
<text x="114" y="182.3" transform="rotate(-90 114 182.3)">8</text>
<text x="116.6" y="182.3" transform="rotate(-90 116.6 182.3)">4</text>
<text x="119.1" y="182.3" transform="rotate(-90 119.1 182.3)">9</text>
<text x="121.7" y="182.3" transform="rotate(-90 121.7 182.3)">5</text>
<text x="152.3" y="186.4">1</text>
<text x="152.3" y="189">2</text>
<text x="152.3" y="191.5">3</text>
<text x="106.4" y="195.6" transform="rotate(-90 106.4 195.6)">11</text>
<text x="116.6" y="195.6" transform="rotate(-90 116.6 195.6)">10</text>
</g>
<g font-size="1.8" fill="#006464">
<text x="270.5" y="36.4">J6</text>
<text x="275.2" y="41.9" transform="rotate(-90 275.2 41.9)">Conn_01x04</text>
<text x="12.2" y="57.3">Conn_01x19_Pin</text>
<text x="271.8" y="58">J9</text>
<text x="12.1" y="60.6">J1</text>
<text x="22.6" y="63.1">Conn_01x16_Pin</text>
<text x="26.1" y="60.6">J2</text>
<text x="93.7" y="65.6">CHIP_PU</text>
<text x="93.9" y="61.8">+3V3</text>
<text x="100.8" y="61.8">+5V</text>
<text x="124.1" y="65.7" transform="rotate(-90 124.1 65.7)">5V</text>
<text x="139.4" y="65.6">U0TXD/GPIO1</text>
<text x="213.1" y="62.8">Conn_01x19_Pin</text>
<text x="223" y="60.6">J5</text>
<text x="93.7" y="70.7">32K_XP/GPIO32/ADC1_CH4</text>
<text x="126.6" y="67" transform="rotate(-90 126.6 67)">3V3</text>
<text x="139.1" y="68.2">U0RXD/GPIO3</text>
<text x="277.2" y="66.3" transform="rotate(-90 277.2 66.3)">Conn_01x08_Socket</text>
<text x="93.7" y="73.3">32K_XN/GPIO33/ADC1_CH5</text>
<text x="129.6" y="73.3">GPIO0/BOOT/ADC2_CH1</text>
<text x="135.8" y="75.8">ADC2_CH2/GPIO2</text>
<text x="93.7" y="78.3">MTDI/GPIO12/ADC2_CH5</text>
<text x="93.7" y="80.9">MTCK/GPIO13/ADC2_CH4</text>
<text x="93.7" y="83.4">MTMS/GPIO14/ADC2_CH6</text>
<text x="135.8" y="78.3">ADC2_CH0/GPIO4</text>
<text x="145.6" y="83.4">GPIO18</text>
<text x="146.8" y="80.9">GPIO5</text>
<text x="271.8" y="83.4">J10</text>
<text x="93.7" y="86">MTDO/GPIO15/ADC2_CH3</text>
<text x="145.6" y="86">GPIO19</text>
<text x="145.6" y="88.5">GPIO21</text>
<text x="93.7" y="91">VDET_1/GPIO34/ADC1_CH6</text>
<text x="93.7" y="93.6">VDET_2/GPIO35/ADC1_CH7</text>
<text x="145.6" y="91">GPIO22</text>
<text x="145.6" y="93.6">GPIO23</text>
<text x="277.5" y="91.7" transform="rotate(-90 277.5 91.7)">Conn_01x08_Socket</text>
<text x="93.7" y="96.1">SENSOR_VP/GPIO36/ADC1_CH0</text>
<text x="93.7" y="98.7">SENSOR_VN/GPIO39/ADC1_CH3</text>
<text x="127.5" y="96.1">DAC_1/ADC2_CH8/GPIO25</text>
<text x="127.5" y="98.7">DAC_2/ADC2_CH9/GPIO26</text>
<text x="134.6" y="101.2">ADC2_CH7/GPIO27</text>
<text x="136.4" y="111.4">SD_DATA0/GPIO7</text>
<text x="136.4" y="113.9">SD_DATA1/GPIO8</text>
<text x="138.4" y="108.8">SD_CLK/GPIO6</text>
<text x="135.2" y="119">SD_DATA3/GPIO10</text>
<text x="136.4" y="116.4">SD_DATA2/GPIO9</text>
<text x="145.6" y="124.1">GPIO16</text>
<text x="148.5" y="121.5">CMD</text>
<text x="124.1" y="127.3" transform="rotate(-90 124.1 127.3)">GND</text>
<text x="125.3" y="131.7">U1</text>
<text x="145.6" y="126.6">GPIO17</text>
<text x="267.4" y="129.1">J7</text>
<text x="125.3" y="134.2">ESP32-DevKitC</text>
<text x="121.2" y="141.8">GND</text>
<text x="234.8" y="139.3">+12V</text>
<text x="239.9" y="141.8">+3V3</text>
<text x="272.9" y="140" transform="rotate(-90 272.9 140)">Conn_01x03_Pin</text>
<text x="245.6" y="144.4">+5V</text>
<text x="271.8" y="144.4">J8</text>
<text x="277" y="152.6" transform="rotate(-90 277 152.6)">Screw_Terminal_01x02</text>
<text x="243.1" y="160.9">GND</text>
<text x="18.3" y="163.4">+5V</text>
<text x="24.4" y="173.6">PWR_FLAG+12V</text>
<text x="40.9" y="173.6">PWR_FLAG</text>
<text x="52" y="173.6">+3V3</text>
<text x="157.5" y="176.1">J3</text>
<text x="157.5" y="178.7">Conn_01x03_Socket</text>
<text x="23.1" y="185">PWR_FLAG</text>
<text x="34.8" y="185">GND</text>
<text x="40.9" y="185">PWR_FLAG</text>
<text x="52.6" y="185">+5V</text>
<text x="87.5" y="186.3">+12V</text>
<text x="102.5" y="186.1" transform="rotate(-90 102.5 186.1)">1</text>
<text x="105" y="186.1" transform="rotate(-90 105 186.1)">6</text>
<text x="107.5" y="191.3" transform="rotate(-90 107.5 191.3)">MH2</text>
<text x="107.5" y="186.1" transform="rotate(-90 107.5 186.1)">2</text>
<text x="110.1" y="186.1" transform="rotate(-90 110.1 186.1)">7</text>
<text x="112.6" y="186.1" transform="rotate(-90 112.6 186.1)">3</text>
<text x="115.2" y="186.1" transform="rotate(-90 115.2 186.1)">8</text>
<text x="117.7" y="191.3" transform="rotate(-90 117.7 191.3)">MH1</text>
<text x="117.7" y="186.1" transform="rotate(-90 117.7 186.1)">4</text>
<text x="120.2" y="186.1" transform="rotate(-90 120.2 186.1)">9</text>
<text x="122.8" y="186.1" transform="rotate(-90 122.8 186.1)">5</text>
<text x="157.5" y="188.8">J4</text>
<text x="157.5" y="191.4">Conn_01x03_Socket</text>
<text x="88.1" y="196.4">GND</text>
<text x="124.5" y="192.9">DB1</text>
<text x="124.5" y="195.4">XDDB-1809-0816</text>
</g>
<g font-size="1.8" fill="#0000c2">
<text x="62.5" y="172">1:2ch</text>
<text x="68.9" y="172">CANL</text>
<text x="57.6" y="178.1">4:-(Special</text>
<text x="62.5" y="174.1">2:1ch</text>
<text x="62.9" y="176.1">3:1ch</text>
<text x="68.9" y="174.1">CANL</text>
<text x="69.4" y="176.1">GND</text>
<text x="70" y="178.1">function)</text>
<text x="61.3" y="180.2">5:GND(Shield)</text>
<text x="62.3" y="184.3">7:1ch</text>
<text x="62.9" y="182.2">6:2ch</text>
<text x="68.8" y="184.3">CANH</text>
<text x="69.4" y="182.2">GND</text>
<text x="58.4" y="188.4">9:(Not</text>
<text x="62.3" y="186.3">8:2ch</text>
<text x="65.4" y="188.4">connect|+B)</text>
<text x="68.8" y="186.3">CANH</text>
</g>
</svg>
